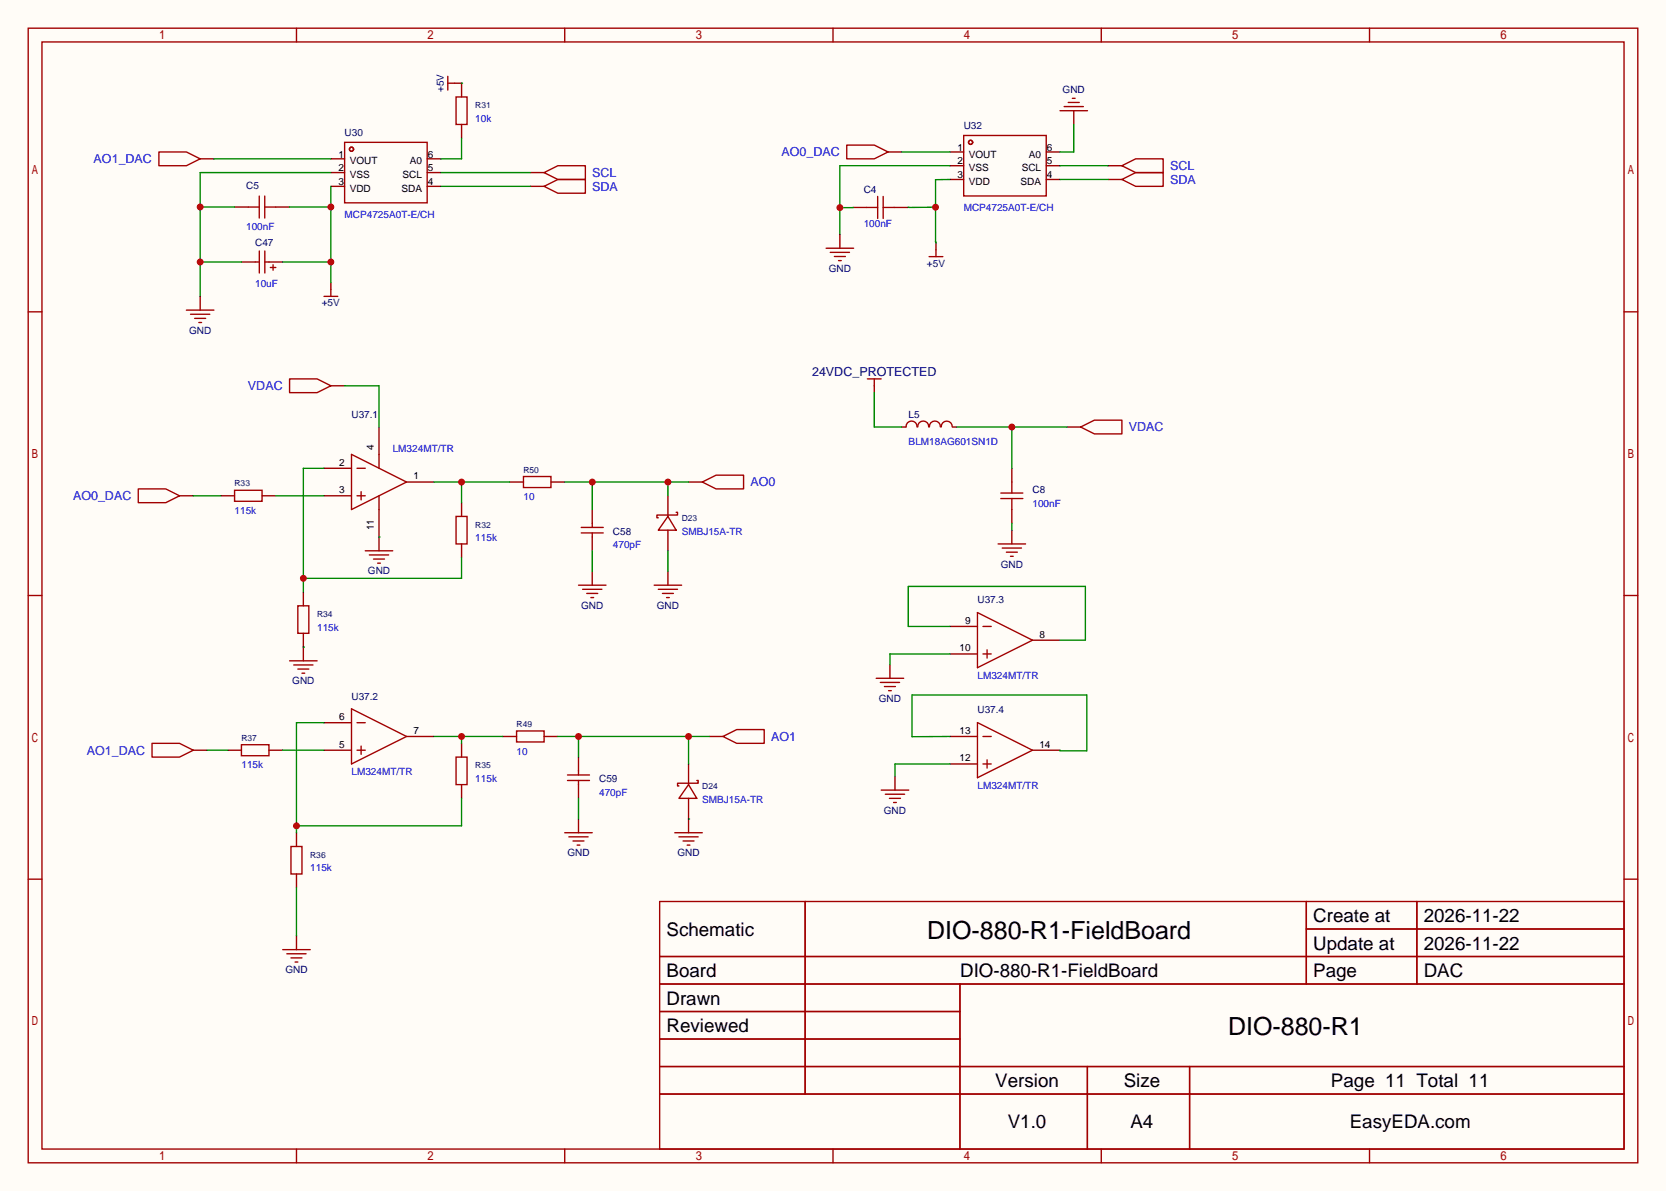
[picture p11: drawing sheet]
<svg xmlns="http://www.w3.org/2000/svg" width="308mm" height="220mm" viewBox="0 0 308 220" stroke-linecap="round" stroke-linejoin="round" font-family="sans-serif">
<path d="M0 0h307.6v220h-307.6z" fill="#fffcf7"/>
<g fill="none" stroke="#a10000" stroke-width=".25">
<path d="M5.2 5.2h297.2v209.6h-297.2zM7.7 7.7h292.1v204.5h-292.1zM54.7 5.2v2.5M82.7 14.1v2.5M82.7 15.4h1.2M84.2 17.9h2v5.1h-2zM104.3 5.2v2.5M153.8 5.2v2.5M203.3 5.2v2.5M252.9 5.2v2.5M29.3 28.1h5.1l2.6 1.2-2.6 1.3h-5.1zM45.8 38.2h2.1"/>
<path d="M47.9 36.2v4.1M48.9 38.2h2M48.9 36.2v4.1M63.6 26.3h15.3v11.2h-15.3zM100.5 34.4l2.5-1.3h5.1v2.6h-5.1zM100.5 31.9l2.5-1.3h5.1v2.5h-5.1zM156.3 26.8h5.1l2.6 1.3-2.6 1.2h-5.1zM160 38.3h2M162 36.3v4M163.1 38.3h2M163.1 36.3v4M177.9 25h15.3v11.2h-15.3z"/>
<path d="M207.1 33.1l2.6-1.2h5.1v2.5h-5.1zM207.1 30.6l2.6-1.3h5.1v2.6h-5.1zM5.2 57.6h2.5M47.1 48.4h.8M47.9 46.4v4M48.9 46.4v4M48.9 48.4h.8M49.9 49.4h1M50.4 48.9v1M59.8 54.7h2.6M61.1 53.5v1.2M171.5 47.4h2.6"/>
<path d="M172.8 46.1v1.3M299.8 57.6h2.6M53.5 70h5l2.6 1.2-2.6 1.3h-5zM160.1 70h2.6M161.4 70v1.2M167.3 78.9a1.01 1.01 0 0 1 1-1.1 1.01 1.01 0 0 1 1 1.1M169.4 78.9a1.01 1.01 0 0 1 1.1-1.1 1.01 1.01 0 0 1 1 1.1M171.6 78.9a1.01 1.01 0 0 1 1-1.1 1.01 1.01 0 0 1 1 1.1M173.8 78.9a1.01 1.01 0 0 1 1-1.1 1.01 1.01 0 0 1 1 1.1M199.5 78.9l2.6-1.3h5v2.5h-5zM25.5 90.3h5.1l2.5 1.3-2.5 1.2h-5.1zM43.3 90.6h5.1v2h-5.1z"/>
<path d="M64.9 83.9l10.2 5.1-10.2 5.1zM65.9 86.5h1.5M65.9 91.6h1.5M66.7 90.8v1.5M70 83.9v2.6M70 91.6v2.5M84.2 95.4h2v5.1h-2zM96.6 88h5.1v2h-5.1zM107.3 97.4h4.1M107.3 98.4h4.1M109.3 96.6v.8M109.3 98.4v.8"/>
<path d="M123.3 95.4l1.5 2.5h-3.3zM124.8 94.6h.3v.5h-3.8v.5h.2M129.7 89l2.5-1.2h5.1v2.5h-5.1zM184.8 91.1h4M184.8 92.1h4M186.8 89v2.1M186.8 92.1v2M5.2 110h2.5M55 111.9h2v5.1h-2zM180.5 113.1l10.1 5.1-10.1 5.1zM181.5 115.7h1.5M299.8 110h2.6"/>
<path d="M28.1 137.3h5l2.6 1.3-2.6 1.2h-5zM44.6 137.5h5.1v2.1h-5.1zM64.9 130.9l10.2 5.1-10.2 5.1zM65.9 133.5h1.5M65.9 138.6h1.5M66.7 137.8v1.5M84.2 139.8h2v5.1h-2zM95.4 135h5.1v2h-5.1zM133.5 136l2.5-1.3h5.1v2.6h-5.1zM180.5 133.5l10.1 5.1-10.1 5zM181.5 120.8h1.5M181.5 136h1.5"/>
<path d="M182.2 120v1.5M53.7 156.3h2.1v5.1h-2.1zM104.8 143.1h4M104.8 144.1h4M106.8 142.4v.7M106.8 144.1v.8M127.1 144.9l1.6 2.5h-3.4zM128.7 144.1h.2v.6h-3.8v.5h.2M181.5 141.1h1.5M182.2 140.3v1.6M5.2 162.4h2.5M121.8 166.5h178v45.7h-178z"/>
<path d="M121.8 176.7h178M148.7 166.5v35.6M241.2 166.5v15.2M241.2 171.6h58.6M261.6 166.5v15.2M299.8 162.4h2.6M121.8 181.7h178M121.8 186.8h55.4M121.8 197h178M121.8 191.9h55.4M177.2 181.7v30.5M200.8 197v15.2"/>
<path d="M219.6 197v15.2M54.7 212.2v2.6M104.3 212.2v2.6M121.8 202.1h178M153.8 212.2v2.6M203.3 212.2v2.6M252.9 212.2v2.6"/>
<circle cx="64.9" cy="27.6" r=".38"/>
<circle cx="179.2" cy="26.3" r=".38"/>
</g>
<g fill="none" stroke="#870000" stroke-width=".25">
<path d="M83.9 15.4h1.3v2.5M37 29.3h2.5M43.3 38.2h2.5M50.9 38.2h2.6M61.1 29.3h2.5M61.1 31.9h2.5M61.1 34.4h2.5M78.9 29.3h2.5M78.9 31.9h2.5M78.9 34.4h2.5M85.2 23v2.5M97.9 31.9h2.6"/>
<path d="M97.9 34.4h2.6M157.5 38.3h2.5M164 28.1h2.5M165.1 38.3h2.5M175.4 28.1h2.5M175.4 30.6h2.5M175.4 33.1h2.5M193.2 28.1h2.5M193.2 30.6h2.5M193.2 33.1h2.5M204.6 30.6h2.5M204.6 33.1h2.5"/>
<path d="M44.6 48.4h2.5M49.7 48.4h2.5M61.1 52.2v1.3M172.8 44.9v1.2M61.1 71.2h2.5M70 78.9v5M161.4 71.2v1.3M166.5 78.9h.8M175.9 78.9h.8M197 78.9h2.5M33.1 91.6h2.6M40.8 91.6h2.5"/>
<path d="M48.4 91.6h2.5M59.8 86.5h5.1M59.8 91.6h5.1M70 94.1v5.1M75.1 89h5M85.2 92.8v2.6M94.1 89h2.5M101.7 89h2.6M109.3 94.1v2.5M109.3 99.2v2.5M123.3 91.6v3.8M123.3 97.9v3.8"/>
<path d="M127.1 89h2.6M186.8 86.5v2.5M186.8 94.1v2.5M56 109.3v2.6M56 117v2.5M85.2 100.5v2.5M175.4 115.7h5.1M190.6 118.2h5.1M35.7 138.6h2.5M42 138.6h2.6M49.7 138.6h2.5M59.8 138.6h5.1"/>
<path d="M59.8 133.5h5.1M75.1 136h5M85.2 137.3v2.5M92.8 136h2.6M100.5 136h2.5M106.8 139.8v2.6M130.9 136h2.6M175.4 136h5.1M175.4 120.8h5.1M190.6 138.6h5.1M54.7 153.8v2.5M85.2 144.9v2.5"/>
<path d="M106.8 144.9v2.5M127.1 141.1v3.8M127.1 147.4v3.9M175.4 141.1h5.1M54.7 161.4v2.6"/>
</g>
<path d="M39.5 29.3h21.6M81.4 34.4h16.5M81.4 31.9h16.5M85.2 25.5v3.8h-3.8M104.3 89h22.8M109.3 89v5.1M123.3 89v2.6" fill="none" stroke="#008700" stroke-width=".25"/>
<g fill="#c00">
<circle cx="109.3" cy="89" r=".63"/>
<circle cx="123.3" cy="89" r=".63"/>
</g>
<path d="M80.1 89h14M85.2 89v3.8" fill="none" stroke="#008700" stroke-width=".25"/>
<circle cx="85.2" cy="89" r=".63" fill="#c00"/>
<path d="M63.6 71.2h6.4v7.7M35.7 91.6h5.1M50.9 91.6h8.9M38.2 138.6h3.8M52.2 138.6h7.6M80.1 136h12.7M85.2 136v1.3" fill="none" stroke="#008700" stroke-width=".25"/>
<circle cx="85.2" cy="136" r=".63" fill="#c00"/>
<path d="M103 136h27.9M106.8 136v3.8M127.1 136v5.1" fill="none" stroke="#008700" stroke-width=".25"/>
<g fill="#c00">
<circle cx="106.8" cy="136" r=".63"/>
<circle cx="127.1" cy="136" r=".63"/>
</g>
<path d="M176.7 78.9h20.3M186.8 78.9v7.6" fill="none" stroke="#008700" stroke-width=".25"/>
<circle cx="186.8" cy="78.9" r=".63" fill="#c00"/>
<path d="M53.5 38.2h7.6M61.1 34.4v17.8M52.2 48.4h8.9" fill="none" stroke="#008700" stroke-width=".25"/>
<g fill="#c00">
<circle cx="61.1" cy="38.2" r=".63"/>
<circle cx="61.1" cy="48.4" r=".63"/>
</g>
<path d="M37 38.2h6.3M61.1 31.9h-24.1v22.8M37 48.4h7.6" fill="none" stroke="#008700" stroke-width=".25"/>
<g fill="#c00">
<circle cx="37" cy="38.2" r=".63"/>
<circle cx="37" cy="48.4" r=".63"/>
</g>
<path d="M37 54.7v2.6M186.8 97.9v2.6" fill="none" stroke="#870000" stroke-width=".25"/>
<path d="M34.4 57.3h5.1M35.2 58h3.5M35.9 58.8h2.1M36.7 59.6h.5M184.3 100.5h5.1M185 101.2h3.6M185.8 102h2M186.6 102.7h.5" fill="none" stroke="#a10000" stroke-width=".25"/>
<path d="M59.8 86.5h-3.8v22.8M186.8 96.6v1.3M85.2 103v3.8h-29.2" fill="none" stroke="#008700" stroke-width=".25"/>
<circle cx="56" cy="106.8" r=".63" fill="#c00"/>
<path d="M59.8 133.5h-5.1v20.3M85.2 147.4v5.1h-30.5" fill="none" stroke="#008700" stroke-width=".25"/>
<circle cx="54.7" cy="152.5" r=".63" fill="#c00"/>
<path d="M198.2 20.4v2.6M70 99.2v2.5M56 119.5v2.5M109.3 105.5v2.6M123.3 105.5v2.6M106.8 151.3v2.5M127.1 151.3v2.5M54.7 172.8v2.6" fill="none" stroke="#870000" stroke-width=".25"/>
<g fill="none" stroke="#a10000" stroke-width=".25">
<path d="M196.5 19.7h3.5M197.2 18.9h2.1M198 18.2h.5M195.7 20.4h5.1M67.4 101.7h5.1M68.2 102.5h3.6M69 103.3h2M69.7 104h.5M106.8 108.1h5.1M107.6 108.8h3.5M108.3 109.6h2.1M109.1 110.4h.5"/>
<path d="M120.8 108.1h5.1M121.5 108.8h3.6M122.3 109.6h2M123.1 110.4h.5M53.5 122h5M54.2 122.8h3.6M55 123.6h2M55.8 124.3h.5M104.3 153.8h5M105 154.6h3.6M105.8 155.3h2M106.6 156.1h.5"/>
<path d="M124.6 153.8h5.1M125.3 154.6h3.6M126.1 155.3h2M126.9 156.1h.5M52.2 175.4h5.1M53 176.1h3.5M53.7 176.9h2.1M54.5 177.7h.5"/>
</g>
<g fill="none" stroke="#008700" stroke-width=".25">
<path d="M85.2 15.4h.1M166.5 28.1h8.9M167.6 38.3h5.1M175.4 33.1l-2.7 .1 .1 11.7M195.7 33.1h8.9M195.7 30.6h8.9M198.2 23v5.1h-2.5M70 99.2h.1M56 119.5h.1M109.3 101.7v3.8M123.3 101.7v3.8M106.8 147.4v3.9"/>
<path d="M127.1 151.3h.1M54.7 164v8.8"/>
</g>
<circle cx="172.7" cy="38.3" r=".63" fill="#c00"/>
<path d="M155.1 38.3h2.4M175.4 30.6h-20.3v12.7" fill="none" stroke="#008700" stroke-width=".25"/>
<circle cx="155.1" cy="38.3" r=".63" fill="#c00"/>
<path d="M155.1 43.3v2.5M164.3 122.7v2.6M165.2 143.4v2.5" fill="none" stroke="#870000" stroke-width=".25"/>
<path d="M152.5 45.8h5.1M153.3 46.6h3.5M154.1 47.4h2M154.8 48.1h.5M161.8 125.3h5M162.5 126h3.6M163.3 126.8h2M164.1 127.6h.5M162.7 145.9h5.1M163.5 146.7h3.5M164.2 147.4h2.1M165 148.2h.5" fill="none" stroke="#a10000" stroke-width=".25"/>
<path d="M161.4 72.5v6.4h5.1M175.4 115.7h-7.7v-7.4h32.7v9.9h-4.7M175.4 136l-7 .1v-7.8h32.3v10.4h-5v-.1M175.4 120.8h-11.1v1.9M175.4 141.1h-10.2v2.3" fill="none" stroke="#008700" stroke-width=".25"/>
<g font-size="4.6">
<text x="171.2" y="173.4">DIO-880-R1-FieldBoard</text>
<text x="226.7" y="191.2">DIO-880-R1</text>
</g>
<g font-size="3.5">
<text x="123.1" y="172.8">Schematic</text>
<text x="242.5" y="170.3">Create at</text>
<text x="262.9" y="170.3">2026-11-22</text>
<text x="242.5" y="175.4">Update at</text>
<text x="262.9" y="175.4">2026-11-22</text>
<text x="123.1" y="180.5">Board</text>
<text x="123.1" y="185.5">Drawn</text>
<text x="177.3" y="180.5">DIO-880-R1-FieldBoard</text>
<text x="242.5" y="180.5">Page</text>
<text x="262.9" y="180.5">DAC</text>
<text x="123.1" y="190.6">Reviewed</text>
<text x="183.8" y="200.8">Version</text>
<text x="207.5" y="200.8">Size</text>
<text x="245.7" y="200.8">Page 11 Total 11</text>
<text x="186.1" y="208.4">V1.0</text>
<text x="208.7" y="208.4">A4</text>
<text x="249.2" y="208.4">EasyEDA.com</text>
</g>
<g font-size="2.3" fill="#00f">
<text x="144.3" y="28.9">AO0_DAC</text>
<text x="17.3" y="30.1">AO1_DAC</text>
<text x="109.3" y="35.2">SDA</text>
<text x="109.3" y="32.7">SCL</text>
<text x="216" y="34">SDA</text>
<text x="216" y="31.4">SCL</text>
<text x="45.8" y="72.1">VDAC</text>
<text x="208.4" y="79.7">VDAC</text>
<text x="138.6" y="89.8">AO0</text>
<text x="13.5" y="92.4">AO0_DAC</text>
<text x="142.4" y="136.8">AO1</text>
<text x="16" y="139.4">AO1_DAC</text>
</g>
<text font-size="2.3" fill="#000080" x="149.9" y="69.5">24VDC_PROTECTED</text>
<g font-size="1.8" fill="#000080">
<text x="82" y="17" transform="rotate(-90 82 17)">+5V</text>
<text x="196.2" y="17.2">GND</text>
<text x="177.9" y="23.8">U32</text>
<text x="63.6" y="25.1">U30</text>
<text x="45.5" y="34.9">C5</text>
<text x="159.5" y="35.7">C4</text>
<text x="47.1" y="45.4">C47</text>
<text x="153" y="50.2">GND</text>
<text x="171.1" y="49.2">+5V</text>
<text x="59.4" y="56.6">+5V</text>
<text x="34.9" y="61.6">GND</text>
<text x="64.9" y="77.1">U37.1</text>
<text x="167.8" y="77.1">L5</text>
<text x="190.6" y="91.1">C8</text>
<text x="113.2" y="98.7">C58</text>
<text x="67.9" y="106.1">GND</text>
<text x="184.8" y="104.8">GND</text>
<text x="107.3" y="112.4">GND</text>
<text x="121.3" y="112.4">GND</text>
<text x="180.5" y="111.4">U37.3</text>
<text x="54" y="126.4">GND</text>
<text x="64.9" y="129.2">U37.2</text>
<text x="162.3" y="129.6">GND</text>
<text x="180.5" y="131.7">U37.4</text>
<text x="110.6" y="144.4">C59</text>
<text x="163.2" y="150.3">GND</text>
<text x="104.8" y="158.2">GND</text>
<text x="125.1" y="158.2">GND</text>
<text x="52.7" y="179.8">GND</text>
</g>
<g font-size="1.8" fill="#00f">
<text x="87.8" y="22.5">10k</text>
<text x="63.6" y="40.3">MCP4725A0T-E/CH</text>
<text x="177.9" y="39">MCP4725A0T-E/CH</text>
<text x="45.5" y="42.5">100nF</text>
<text x="159.5" y="42">100nF</text>
<text x="47.1" y="53">10uF</text>
<text x="72.5" y="83.5">LM324MT/TR</text>
<text x="167.8" y="82.2">BLM18AG601SN1D</text>
<text x="43.3" y="94.9">115k</text>
<text x="96.6" y="92.4">10</text>
<text x="190.6" y="93.6">100nF</text>
<text x="87.8" y="100">115k</text>
<text x="113.2" y="101.3">470pF</text>
<text x="125.9" y="98.7">SMBJ15A-TR</text>
<text x="58.5" y="116.5">115k</text>
<text x="180.5" y="125.4">LM324MT/TR</text>
<text x="44.6" y="141.9">115k</text>
<text x="64.9" y="143.2">LM324MT/TR</text>
<text x="95.4" y="139.4">10</text>
<text x="87.8" y="144.4">115k</text>
<text x="110.6" y="147">470pF</text>
<text x="129.7" y="148.3">SMBJ15A-TR</text>
<text x="180.5" y="145.7">LM324MT/TR</text>
<text x="57.3" y="161">115k</text>
</g>
<g font-size="1.8">
<text x="62.5" y="29.1">1</text>
<text x="79" y="29.1">6</text>
<text x="176.8" y="27.8">1</text>
<text x="178.9" y="29.1">VOUT</text>
<text x="190" y="29.1">A0</text>
<text x="193.3" y="27.8">6</text>
<text x="62.5" y="31.6">2</text>
<text x="62.5" y="34.2">3</text>
<text x="64.6" y="30.4">VOUT</text>
<text x="64.6" y="32.9">VSS</text>
<text x="64.6" y="35.5">VDD</text>
<text x="74.1" y="35.5">SDA</text>
<text x="74.3" y="32.9">SCL</text>
<text x="75.7" y="30.4">A0</text>
<text x="79" y="34.2">4</text>
<text x="79" y="31.6">5</text>
<text x="176.8" y="30.4">2</text>
<text x="176.8" y="32.9">3</text>
<text x="178.9" y="31.6">VSS</text>
<text x="178.9" y="34.2">VDD</text>
<text x="188.4" y="34.2">SDA</text>
<text x="188.6" y="31.6">SCL</text>
<text x="193.3" y="32.9">4</text>
<text x="193.3" y="30.4">5</text>
<text x="69" y="83.1" transform="rotate(-90 69 83.1)">4</text>
<text x="62.6" y="86">2</text>
<text x="76.3" y="88.5">1</text>
<text x="62.6" y="91.1">3</text>
<text x="69" y="97.9" transform="rotate(-90 69 97.9)">11</text>
<text x="178.2" y="115.2">9</text>
<text x="191.9" y="117.8">8</text>
<text x="177.1" y="120.3">10</text>
<text x="62.6" y="133">6</text>
<text x="76.3" y="135.5">7</text>
<text x="177.1" y="135.5">13</text>
<text x="62.6" y="138.1">5</text>
<text x="177.1" y="140.6">12</text>
<text x="191.9" y="138.1">14</text>
</g>
<g font-size="1.6" fill="#000080">
<text x="87.8" y="20">R31</text>
<text x="43.3" y="89.8">R33</text>
<text x="96.6" y="87.3">R50</text>
<text x="87.8" y="97.5">R32</text>
<text x="125.9" y="96.2">D23</text>
<text x="58.5" y="114">R34</text>
<text x="44.6" y="136.8">R37</text>
<text x="95.4" y="134.3">R49</text>
<text x="87.8" y="141.9">R35</text>
<text x="129.7" y="145.7">D24</text>
<text x="57.3" y="158.4">R36</text>
</g>
</svg>
